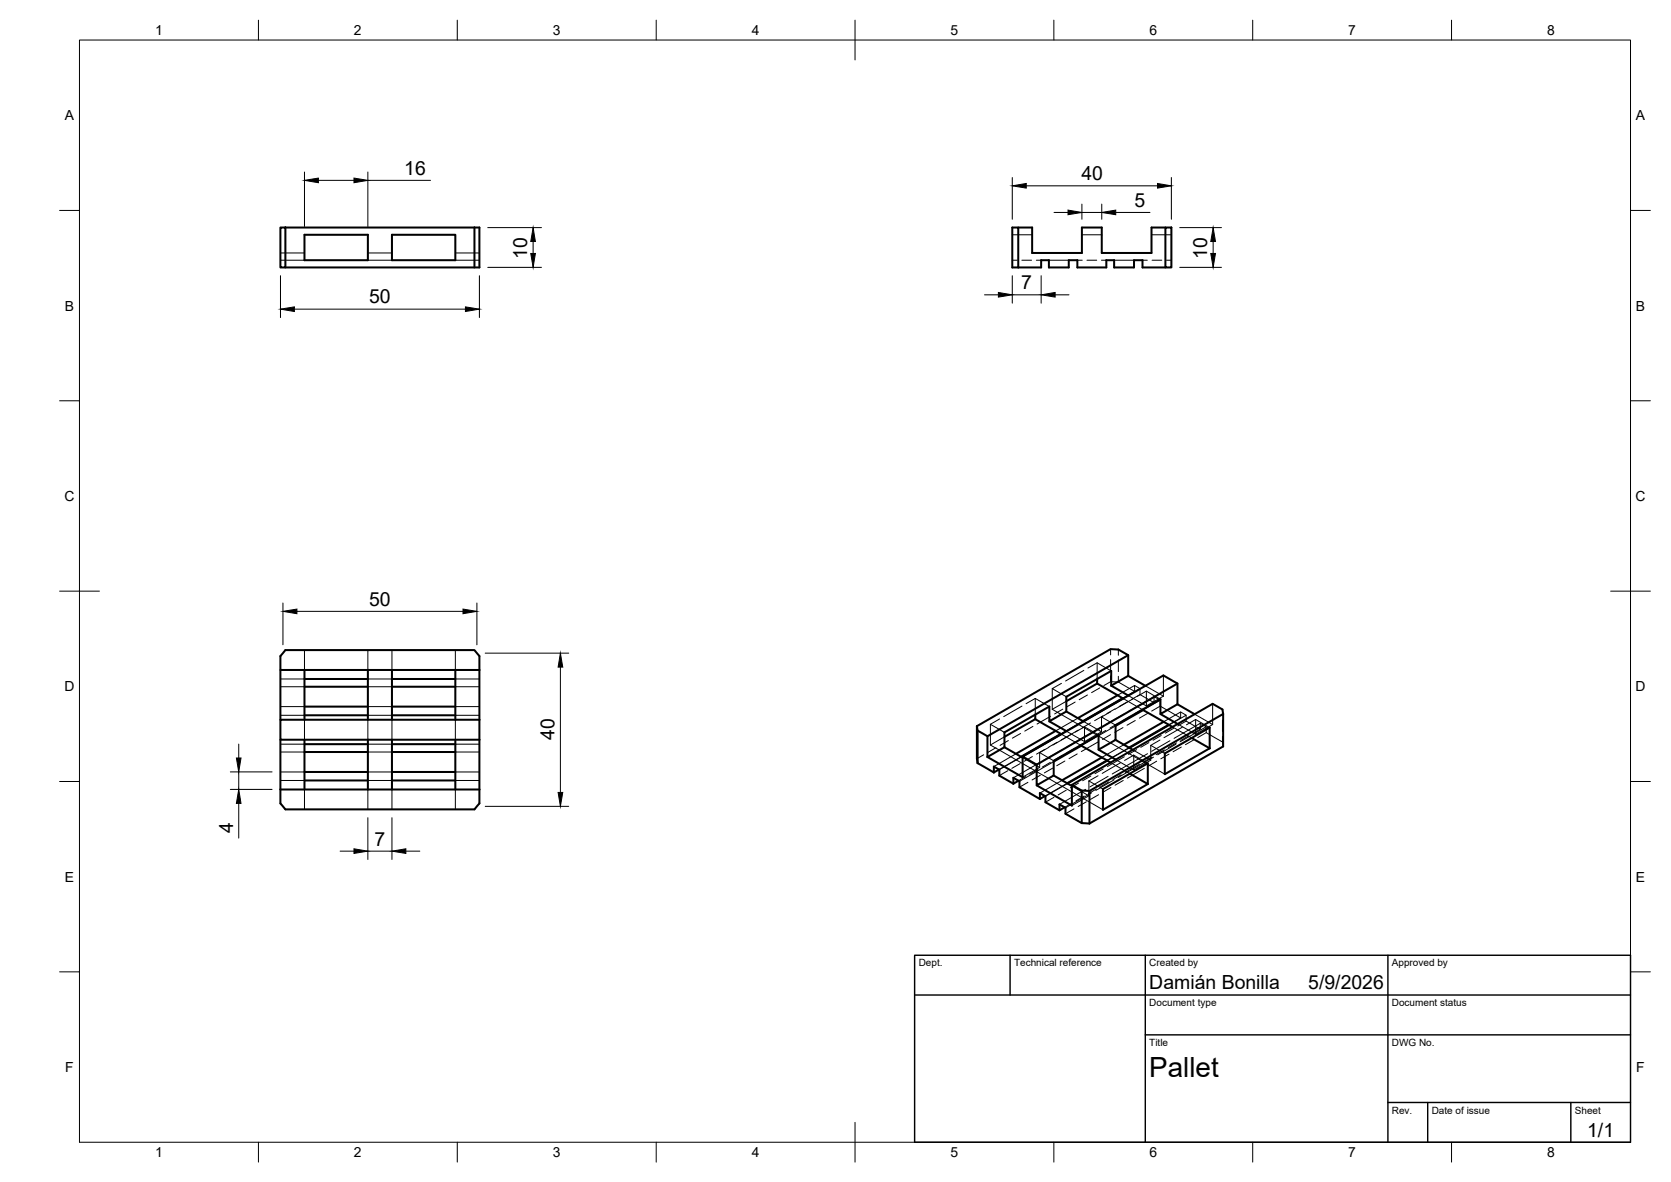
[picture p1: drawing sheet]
<svg xmlns="http://www.w3.org/2000/svg" width="420mm" height="297mm" viewBox="0 0 420 297" stroke-linecap="round" stroke-linejoin="round" font-family="sans-serif">
<!-- layer: Hidden -->
<g fill="none" stroke="#000" stroke-width=".25">
<path d="M254.5 59h5M272 59h5M289.5 59h5M70.5 65.4h6.1M70.5 63.6h6.1M92.5 63.6h6.1M92.5 65.4h6.1M114.5 65.4h6M114.5 63.6h6M254.5 65.4h1.3M256.9 65.4h2.5M260.6 65.4h1.2"/>
<path d="M263.7 65.4h5M270.9 65.4h1.2M273.3 65.4h2.5M276.9 65.4h1.3M280.1 65.4h5M287.3 65.4h1.2M289.7 65.4h2.4M293.3 65.4h1.2M70.5 177.6h6.1M70.5 172.6h6.1M70.5 179.8h6.1M70.5 170.6h6.1"/>
<path d="M76.6 163.4v5M92.5 177.6h6.1M92.5 172.6h6.1M92.5 179.8h6.1M92.5 170.6h6.1M92.5 163.4v5M98.6 163.4v5M114.5 170.6h6M114.5 179.8h6M114.5 177.6h6M114.5 172.6h6M114.5 163.4v5"/>
<path d="M257 177.4l-4.6 2.7M260.3 175.5v4.1M260.3 175.5l3.5 2.1M260.3 175.5l-2.3 1.3M264.6 173v5.3M264.6 178.3l5.1 2.9M266.9 171.7l-2.3 1.3 3.5 2.1M267.2 178.2l-2 1.2M268.1 176.2l-3.5 2.1M270.3 176.4l-2 1.2M272.5 168.5l-4.6 2.6M273.4 174.7l-2 1.1"/>
<path d="M273.6 167.9l2.3-1.3 3.5 2M275.9 166.6v4M276.5 172.9l-2 1.2M277.3 179.9l-2.1 1.2M279.3 165.8v2.9M279.3 171.3l1.9 .1M279.3 163.1v1.5M279.3 169.8v1.5M279.3 171.3l-1.7 1M279.3 178.9l-2.3 1.3 3.5 2M280.4 178.1l-2.1 1.2M281.2 165.9v2.9"/>
<path d="M281.2 171.4l4.1 2.3M281.2 163.2v1.5M281.2 170v1.4M282.4 175.5l3.5 2.1M282.6 179.5l-4.6 2.6M283.5 176.4l-2.1 1.2M283.7 174.8l4.5 2.6M284.2 180l-2 1.2M284.9 175.6l-4.6 2.7M285.3 173.7v-1.4l-4.3 2.4M285.3 172.3l1.3 .7M285.3 173.7l-3 1.8"/>
<path d="M285.9 177.6l1.4 .7M285.9 177.6l4.3-2.5 1.5 .9-4.3 2.4M285.9 177.6l-2.3 1.3M285.9 175l2.3-1.3 3.6 2M286.6 173l-4.2 2.5M286.6 173v1.5l3.6 2.1v-1.5M286.6 174.5l-2.1 1.3M287.3 178.2l-2 1.2M288 172.3l4.5 2.6M288.2 173.7v3.7l4.3-2.5M288.5 179.3l-2 1.2M290.2 176.6l-1.8 1"/>
<path d="M291.7 176v1.4l5.2 3v-1.5M291.7 177.4l-2.1 1.3M292.5 169.7v5.2M298.2 179.7v1.5l3.6 2v-1.4M300.4 179.5l4.5 2.6M304.9 176.9v5.2M307.4 178.3v1.4M70.5 189h6.1M70.5 187h6.1M70.5 196.1h6.1M70.5 194h6.1M76.6 180.9v5"/>
<path d="M76.6 198.4v5M92.5 194h6.1M92.5 189h6.1M92.5 187h6.1M92.5 196.1h6.1M92.5 198.4v5M92.5 180.9v5M98.6 180.9v5M98.6 198.4v5M114.5 194h6M114.5 196.1h6M114.5 189h6"/>
<path d="M114.5 187h6M114.5 180.9v5M114.5 198.4v5M247.3 189.7l-1.7 1M249 182v5.2M249 182l3.6 2.1M249 187.2l5.2 3M250.4 187.9l-2 1.2M251.3 180.7l-2.3 1.3M252.6 185.2l-3.6 2M253.4 193.7l-2.1 1.2M253.5 186.1l-2 1.2"/>
<path d="M254.2 190.2l-4.3 2.4M254.2 190.2l1.3 .8M255.5 189.4l-1.3 .8M255.5 191l-4.2 2.4M255.5 191l3.6 2M256.5 191.9l-2.1 1.2M256.6 184.3l-2 1.2M256.8 190.2l-5.6 3.2M256.8 190.2l-1.3 .8M257.1 190.4l4.3 2.5M257.9 195.2l-1.8 1M258.5 196.6l-2.2 1.2"/>
<path d="M259.1 193l-4.3 2.5M259.1 193l1.5 .9M259.6 190.1l-2.1 1.2M259.7 182.5l-2 1.2M260.6 193.9l-4.3 2.4M260.6 193.9l5.1 2.9M261 193.4l-2.1 1.2M261.4 191.7l-2.3 1.3M261.4 189.1v3.8l-4.3 2.4M261.4 189.1l3.5 2.1M261.6 194.8l-2.1 1.2M262.7 188.3l-2.1 1.2"/>
<path d="M263.7 187.8l-2.3 1.3M264.1 191.6l-2.1 1.2M264.1 180l-3.3 2M264.7 193l-2.1 1.2M264.9 191.4l-4.3 2.5M265.7 196.8l-4.2 2.5M265.7 196.8l1.4 .8M265.8 186.5l-2.1 1.2M267 188.4l-4.6 2.7M267 196.1l-1.3 .7M267.1 197.6l-4.2 2.5M267.1 197.6l3.6 2.1 2.3-1.3"/>
<path d="M267.2 189.8l-2.1 1.2M267.8 191.2l-2.1 1.2M268.1 198.6l-2.1 1.2M268.2 183.8l4.5 2.6M268.3 196.8l-5.5 3.3M268.4 196.9l-1.3 .7M269.3 184.6l-4.5 2.6M269.5 197.5l4.3 2.5M269.7 181.2l-4.2 2.5M269.7 181.2l1.4 .8M270.3 188l-2.1 1.2M270.4 186.5l1.3 .8"/>
<path d="M270.4 186.5l-2.3 1.3M270.8 189.5l-2 1.2M271 180.5l-1.3 .7M271.1 183.5l-4.3 2.5M271.1 182l3.5 2.1 2.3-1.4M271.1 182l-4.3 2.5 3.6 2M271.2 196.8l-2.1 1.2M272.3 181.2l-5.6 3.2M272.4 181.3l-1.3 .7M272.4 181.3l4.6 2.6M272.7 182.7l3.5 2M272.7 182.7l-2.3 1.3"/>
<path d="M273.8 196.3v3.7l-4.3 2.4M273.8 196.3l3.5 2M274.2 181.7l-2.1 1.2M274.3 195l-2.1 1.2M274.5 199.2l-2.3 1.4M275 185.3l-3.7 2.1M275.7 198.3l-2.1 1.2M276.1 195l-2.3 1.3M276.2 184.9l5.1 3 1.3-.8M276.2 184.9l-1.6-.8-4.2 2.4M276.2 184.9l-4.3 2.5M276.2 186.4l-4.3 2.5"/>
<path d="M276.2 199.7l-2 1.2M277 180.2v3.7l-4.3 2.5v-3.7M277.4 193.2l-2.1 1.2M278 183.6l-2 1.1M278.6 195.1l-4.6 2.7M278.8 196.5l-2.1 1.2M279.3 191.6l2.7 1.6M279.3 184.6l-2.1 1.2M279.3 197.9l-2 1.2M280.1 196l-4.6 2.6M280.5 182.4l-4.3 2.5M280.5 190.9l4.6 2.6"/>
<path d="M281.1 181.8l-2 1.2M281.7 191.7l-4.6 2.7M281.9 194.7l-2.1 1.2M282 193.2l1.5 .9M282 193.2l-2.3 1.3M282.4 182.8l-2.1 1.2M282.4 196.1l-2 1.2M282.7 188.7l3.5 2 2.3-1.3M282.7 188.7l-4.3 2.4M282.7 188.7l-1.4-.8-4.3 2.5M282.7 190.2l-4.3 2.4M283.5 194.1l.6 .3"/>
<path d="M283.5 194.1l-2.3 1.3M283.9 187.9l-5.6 3.2M284 187.9l-1.3 .8M284.8 188.4l4.5 2.6M285.1 189.8l3.5 2M285.1 189.8l-2.3 1.3M285.5 181.1l-2.1 1.2M285.8 188.4l-2.1 1.2M286.6 192l-3.7 2.1M287.7 191.6l5.2 2.9M287.7 191.6l-1.5-.9-4.2 2.5M287.7 191.6l-4.2 2.5"/>
<path d="M287.7 193.1l-4.2 2.4M288.9 186.6l-2.1 1.2M289.3 187.3v3.7l-4.2 2.5v-3.7M289.3 187.3l3.6 2M289.6 190.3l-2 1.1M290 190.3l-2.3 1.3M290.8 191.3l-2 1.2M291.7 186l-2.4 1.3M292 184.8l-2.1 1.2M292.6 181.4l4.3-2.5 1.3 .8-4.2 2.5M292.8 188.5l-2.1 1.1M293.9 189.5l-2 1.2"/>
<path d="M294.2 186.1l-4.6 2.7M294.8 182.7l2.7 1.5M295.1 183l-2.1 1.2M295.7 187l-4.6 2.7M295.8 186.7l-2 1.2M296.1 181.9l4.5 2.6M296.9 180.4l-3 1.7M297 187.7l-2 1.2M297.3 182.7l-4.6 2.7M297.5 184.2l1.5 .9M297.5 184.2l4.3-2.4 1.5 .8-4.3 2.5M297.5 184.2l-2.3 1.4"/>
<path d="M298.2 181.2l-2.1 1.2M298.9 184.9l-2 1.2M299 185.1l.6 .3M299 185.1l-2.3 1.3M300.1 186l-2 1.1M300.6 180.8l3.6 2M300.6 180.8v3.7l4.3-2.4M300.6 180.8l-2.3 1.3M301.8 183.2l-1.8 1.1M303.3 182.6v1.5l4.1 2.4M303.3 184.1l-2.1 1.3M307.4 180.9v2.9"/>
<path d="M307.4 186.5l.2 1.1M307.4 185v1.5M265 200.4l-2.1 1.2M269.5 201.9l-1.8 1M270 203.3l-2.1 1.2M272.2 200.6l-4.3 2.4M272.2 200.6l-1.5-.9-4.3 2.4M272.2 200.6l5.1 2.9M272.6 200.1l-2.1 1.2M273.2 201.5l-2.1 1.2"/>
</g>
<!-- layer: Visible -->
<g fill="none" stroke="#000" stroke-width=".51">
<path d="M70.5 57.2h1.3v10h-1.3zM71.8 57.2h47.5M76.6 59h15.9v6.4h-15.9zM98.6 59h15.9v6.4h-15.9zM119.3 57.2h1.2v10h-48.7M119.3 57.2v10M254.5 57.2h1.5v10h-1.5zM256 57.2h3.5v6.4h12.5v-6.4h5v6.4h12.5v-6.4h3.5M293 57.2h1.5v10h-1.5zM256 67.2h5.8v-1.8h1.9v1.8h5v-1.8h2.2v1.8h7.3v-1.8h1.9v1.8h5v-1.8h2.2v1.8h5.7M70.5 168.4v12.5M71.8 163.4h47.5l1.2 1.5v3.5h-50v-3.5z"/>
<path d="M76.6 177.6h15.9M76.6 172.6h15.9M76.6 179.8h15.9M76.6 170.6h15.9M76.6 168.4v12.5M92.5 168.4v12.5M98.6 170.6h15.9M98.6 172.6h15.9M98.6 177.6h15.9M98.6 168.4v12.5M98.6 179.8h15.9M114.5 168.4v12.5"/>
<path d="M120.5 168.4v12.5M260.3 179.6v1.1M268.1 178.8l4.3 2.5M275.9 171.8l6.5 3.7M275.9 171.8l-7.8 4.4M275.9 170.6v1.2M279.4 172.3l4.3 2.5M279.4 172.3v-3.7l-11.3 6.5v3.7l-4.3 2.5v-3.7l-11.2 6.5v3.7M281 174.7l-10 5.8M282.3 175.5l-10 5.7M282.4 175.5h.1M282.4 175.5l-10 5.8"/>
<path d="M283.7 169.8v-5.2l-2.5-1.4-1.9-.1-33.7 19.4M283.7 169.8l4.3 2.5M283.7 169.8l-4.3 2.5M283.7 164.6l-35.4 20.4-2.5-1.4M287.3 178.3l.1 .1M287.4 178.4l6.6 3.8M287.4 178.4l-6.9 4M291.8 179.4l4.3 2.5M296.1 171.8l-35.4 20.4-3.6-2.1 35.4-20.4 3.6 2.1v5.2M296.1 177l-4.3 2.4v-3.7l-5.7 3.3-5.6 3.2v3.7l-4.3 2.5v-3.7l-11.3 6.5v3.7l-4.2 2.5v-5.2M296.1 177l4.3 2.5M307.6 179.4l-.2-1.1-2.5-1.4-35.4 20.3"/>
<path d="M307.6 179.4v8.2l-33.7 19.4M307.6 179.4l-33.7 19.4M70.5 198.4v3.5l1.3 1.5h47.5l1.2-1.5v-3.5M70.5 198.4h50M70.5 185.9v12.5M76.6 196.1h15.9M76.6 185.9v12.5M76.6 189h15.9M76.6 194h15.9M76.6 187h15.9M92.5 185.9v12.5M98.6 189h15.9"/>
<path d="M98.6 194h15.9M98.6 185.9v12.5M98.6 187h15.9M98.6 196.1h15.9M114.5 185.9v12.5M120.5 180.9v5M120.5 185.9v12.5M120.5 180.9h-50v5h50M245.6 182.5v8.2l.2 1.1M245.6 182.5l.2 1.1v8.2M245.8 191.8l4.1 2.3M248.3 185v5.2"/>
<path d="M249.9 194.1v-1.5l1.4 .8v1.5l3.5 2M251.2 193.4l-1.3 .7M252.6 187.8l-4.3 2.4M252.6 187.8l4.5 2.6M254.8 196.9v-1.4l1.5 .8v1.5l5.2 3M256.1 196.2l-1.3 .7M257.1 190.1v5.2l-8.8-5.1M260.3 180.7l-7.7 4.5M260.3 180.7l5.2 3M263.8 181.3l4.4 2.5M264.9 194.9l4.6 2.6M265.5 183.7l1.3 .8"/>
<path d="M265.5 183.7l-10 5.7M266.7 184.4l-9.9 5.8M266.8 184.5l-10 5.7M266.8 184.5h.1M269.5 197.2v5.2l-8.8-5M269.5 197.2l2.5 1.5M271.7 187.3l.2 .1M271.9 187.4l-7 4M271.9 187.4l5.1 3M273.9 198.8v8.2M273.9 198.8l-1.9-.1v8.1l1.9 .2M276.2 188.4l4.3 2.5"/>
<path d="M277 190.4l1.4 .7M277 190.4l-10 5.7M277.3 198.3l11.3-6.5v5.2l-11.3 6.5zM278.3 191.1l-10 5.7M278.4 191.1l.9 .5M278.4 191.1l-10 5.8M280.5 185.9l4.3 2.5M284.1 194.4l4.5 2.6M292.6 181.4l-10 5.7M292.9 189.3l11.3-6.5v5.3l-11.3 6.4zM293.9 182.1l-10 5.8M294 182.2l.8 .5"/>
<path d="M294 182.2l-10 5.7M299.6 185.4l4.6 2.7M261.5 200.8v-1.5l1.4 .8v1.5l3.5 2M262.8 200.1l-1.3 .7M266.4 203.6v-1.5l1.5 .9v1.5l4.1 2.3M267.7 202.9l-1.3 .7"/>
</g>
<!-- layer: BORDER -->
<g fill="none" stroke="#000" stroke-width=".25">
<path d="M20 10.1h390v276.9h-390zM65 5.1v5M115 5.1v5M165 5.1v5M215 5.1v10M265 5.1v5M315 5.1v5M365 5.1v5M15 52.9h5M410 52.9h5M15 100.7h5M410 100.7h5"/>
<path d="M15 148.6h10M405 148.6h10M15 196.4h5M410 196.4h5M15 244.2h5M410 244.2h5M65 287v5M115 287v5M165 287v5M215 282.1v9.9M265 287v5M315 287v5"/>
<path d="M365 287v5"/>
</g>
<!-- layer: TITLEBLOCK -->
<path d="M230 240.1h180v46.9h-180zM230 250h180M254 240.1v9.9M288 240.1v46.9M349 240.1v46.9M288 260.1h122M349 277.1h61M359 277.1v9.9M395 277.1v9.9" fill="none" stroke="#000" stroke-width=".36"/>
<!-- layer: FD_Dimensions -->
<g fill="none" stroke="#000" stroke-width=".25">
<path d="M76.6 43.2v13.7M80.1 45.3h8.9M92.5 43.2v13.7M92.5 45.3h15.7M122.6 57.2h13.5M254.5 44.6v10.5M258 46.7h33M265 53.4h3.5M272 51.3v3.8M272 53.4h5M277 51.3v3.8M280.5 53.4h8.7"/>
<path d="M294.5 44.6v10.5M296.6 57.2h10.5M70.5 69.3v10.5M74 77.7h43M120.5 69.3v10.5M122.6 67.2h13.5M134 60.7v3M247.5 74.1h3.5M254.5 69.3v6.9M254.5 74.1h7.3M261.8 69.3v6.9M265.3 74.1h3.5"/>
<path d="M296.6 67.2h10.5M305 60.7v3M71.1 151.5v10.5M74.7 153.6h41.7M119.9 151.5v10.5M122 164.1h21M140.9 167.6v31.5M57.9 194h10.5M57.9 198.4h10.5M60 187v3.5M60 194v4.4M60 201.9v8.7"/>
<path d="M85.5 213.9h3.5M92.5 205.5v10.5M92.5 213.9h6.1M98.6 205.5v10.5M102 213.9h3.6M122 202.6h21"/>
</g>
<g fill="#000" stroke="#000" stroke-width=".25">
<path d="M76.6 45.3l3.5-.5v1.1zM89 44.8l3.5 .5-3.5 .6zM254.5 46.7l3.5-.6v1.2zM268.5 52.8l3.5 .6-3.5 .6zM277 53.4l3.5-.6v1.2zM291 46.1l3.5 .6-3.5 .6zM70.5 77.7l3.5-.6v1.2zM117 77.1l3.5 .6-3.5 .6zM134 57.2l.6 3.5h-1.1zM133.5 63.7h1.1l-.6 3.5zM251 73.5l3.5 .6-3.5 .6zM261.8 74.1l3.5-.6v1.2z"/>
<path d="M305 57.2l.6 3.5h-1.2zM304.4 63.7h1.2l-.6 3.5zM71.1 153.6l3.6-.5v1.1zM116.4 153.1l3.5 .5-3.5 .6zM140.9 164.1l.6 3.5h-1.2zM59.4 190.5h1.2l-.6 3.5zM140.3 199.1h1.2l-.6 3.5zM60 198.4l.6 3.5h-1.2zM89 213.3l3.5 .6-3.5 .6zM98.6 213.9l3.4-.6v1.2z"/>
</g>
<text font-size="7" x="289" y="270.6">Pallet</text>
<g font-size="4.9">
<text x="101.6" y="43.9">16</text>
<text x="271.9" y="45.2">40</text>
<text x="285.2" y="51.9">5</text>
<text x="132.6" y="65.1" transform="rotate(-90 132.6 65.1)">10</text>
<text x="303.6" y="65.1" transform="rotate(-90 303.6 65.1)">10</text>
<text x="92.8" y="76.2">50</text>
<text x="256.8" y="72.7">7</text>
<text x="92.8" y="152.2">50</text>
<text x="139.4" y="186" transform="rotate(-90 139.4 186)">40</text>
<text x="58.6" y="209.3" transform="rotate(-90 58.6 209.3)">4</text>
<text x="94.2" y="212.5">7</text>
<text x="289" y="248.5">Damián Bonilla</text>
<text x="329" y="248.5">5/9/2026</text>
<text x="399.1" y="285.7">1/1</text>
</g>
<g font-size="3.5">
<text x="39" y="8.8">1</text>
<text x="89" y="8.8">2</text>
<text x="139" y="8.8">3</text>
<text x="189" y="8.8">4</text>
<text x="239" y="8.8">5</text>
<text x="289" y="8.8">6</text>
<text x="339" y="8.8">7</text>
<text x="389" y="8.8">8</text>
<text x="16.3" y="30.2">A</text>
<text x="411.3" y="30.2">A</text>
<text x="16.3" y="78">B</text>
<text x="411.3" y="78">B</text>
<text x="16.2" y="125.9">C</text>
<text x="411.2" y="125.9">C</text>
<text x="16.2" y="173.7">D</text>
<text x="411.2" y="173.7">D</text>
<text x="16.3" y="221.6">E</text>
<text x="411.3" y="221.6">E</text>
<text x="16.4" y="269.4">F</text>
<text x="411.4" y="269.4">F</text>
<text x="39" y="290.8">1</text>
<text x="89" y="290.8">2</text>
<text x="139" y="290.8">3</text>
<text x="189" y="290.8">4</text>
<text x="239" y="290.8">5</text>
<text x="289" y="290.8">6</text>
<text x="339" y="290.8">7</text>
<text x="389" y="290.8">8</text>
</g>
<g font-size="2.5">
<text x="231" y="242.9">Dept.</text>
<text x="255" y="242.9">Technical reference</text>
<text x="289" y="242.9">Created by</text>
<text x="350" y="242.9">Approved by</text>
<text x="289" y="252.8">Document type</text>
<text x="350" y="252.8">Document status</text>
<text x="289" y="262.9">Title</text>
<text x="350" y="262.9">DWG No.</text>
<text x="350" y="279.9">Rev.</text>
<text x="360" y="279.9">Date of issue</text>
<text x="396" y="279.9">Sheet</text>
</g>
</svg>
